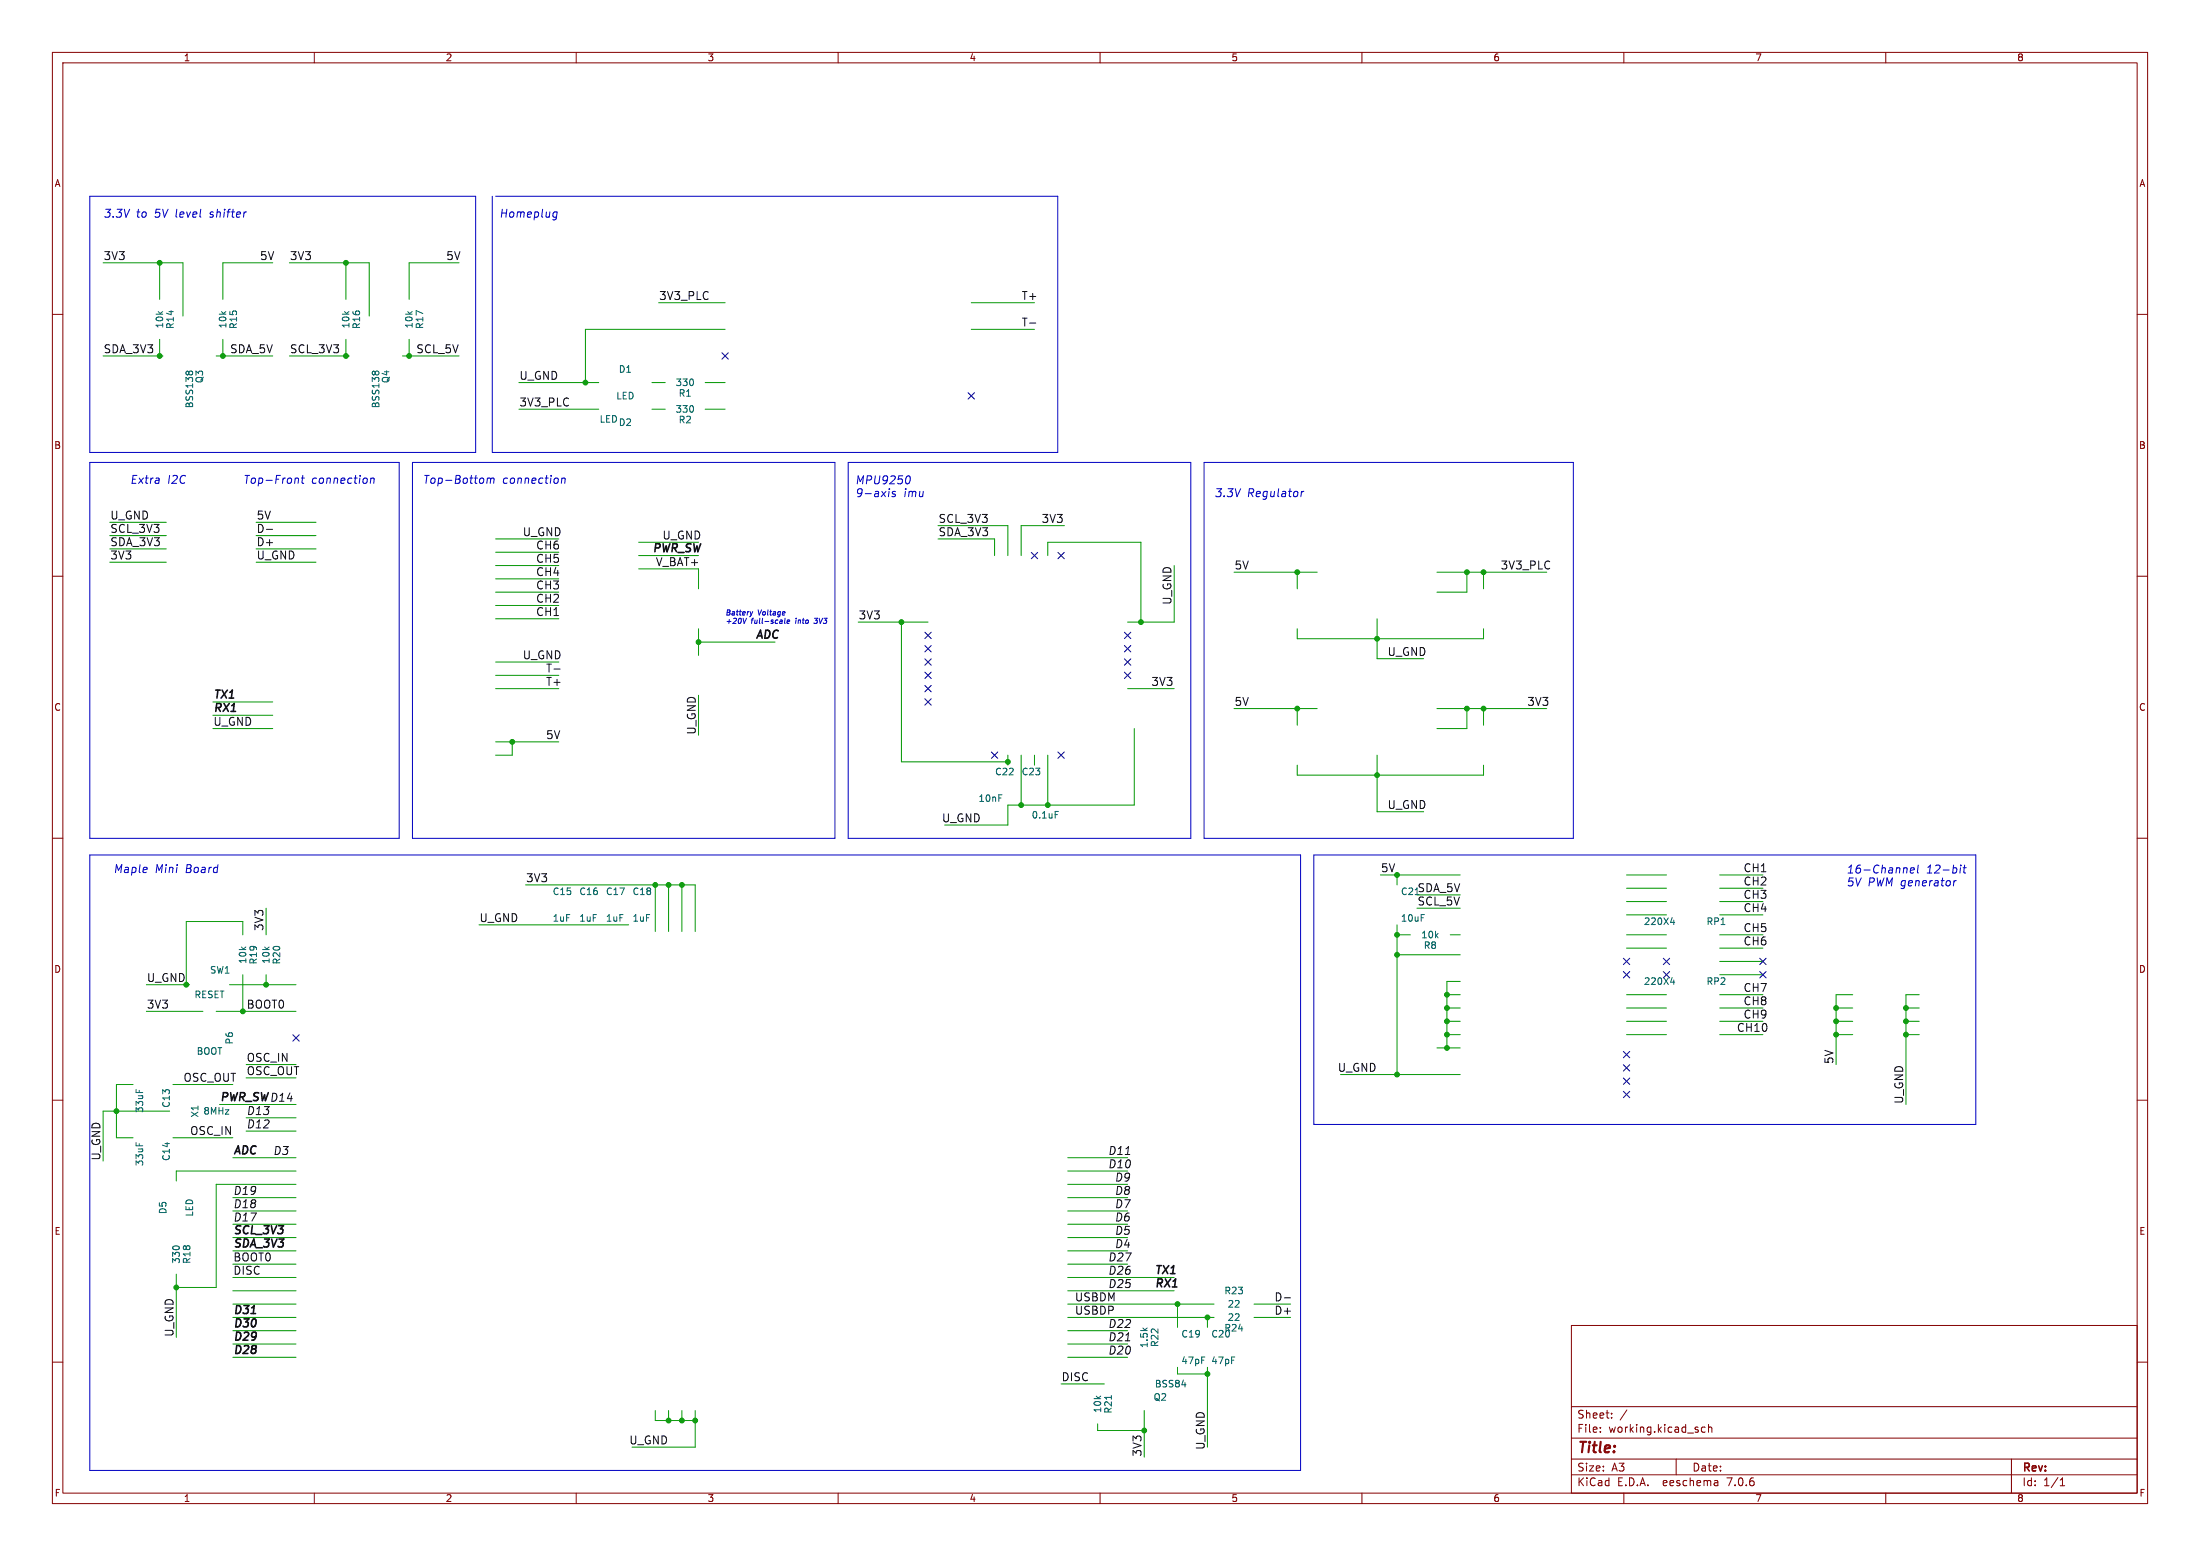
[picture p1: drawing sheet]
<svg xmlns="http://www.w3.org/2000/svg" width="420mm" height="297mm" viewBox="0 0 420 297" stroke-linecap="round" stroke-linejoin="round" font-family="sans-serif">
<g fill="none" stroke="#840000" stroke-width=".19">
<path d="M10 10h400v277h-400zM12 12h396v273h-396zM60 10v2M110 10v2M160 10v2M210 10v2M260 10v2M310 10v2M360 10v2M10 60h2M408 60h2M10 110h2"/>
<path d="M408 110h2M10 160h2M408 160h2M10 210h2M408 210h2M10 260h2M300 253h108v32h-108zM408 260h2M300 278.5h108M300 274.5h108M300 268.5h108M305.5 273.2v.2"/>
<path d="M305.5 272.5v.1M307.7 270.5v.2M307.7 269.8v.1M310.6 269.1l-1.3 1.9M320 278.5v3M325.5 272.5l-.4-.1-.3 .3 .1 .6h.6M326.2 272.5l.2-.1 .3 .1 .1 .9M326.2 271.9v1.5M384 278.5v6.5M60 285v2M110 285v2M160 285v2"/>
<path d="M210 285v2M260 285v2M300 281.5h108M310 285v2M327.9 282.7v.9M327.9 283.5l-.1 .1M327.9 282.9l-.1 .1M360 285v2M393.3 283.6h.9M393.3 282.5l.4-.4v1.5"/>
</g>
<path d="M196.6 61.7h1.1M50.9 101h1.1M105.8 127.7h1.1M245.2 247.7h1.2" fill="none" stroke="#0f0f0f" stroke-width=".19"/>
<g fill="none" stroke="#0000c2" stroke-width=".19">
<path d="M17.1 37.5h73.7v48.9h-73.7zM94 37.5v48.9h107.9v-48.9h-107.3M46.9 40.4h.1M105.7 41.4h.5M105.8 40.5h.5M106.4 40.4l-.2 1.3-.2 .2-.3 .1M17.1 88.3h59.1v71.7h-59.1zM56.6 91.2h.2l.2 .3-.1 .8M57.5 91.2h.6M57.8 90.7l-.2 1.3 .4 .3M70.8 91.4l.2-.2 .4 .1-.1 1M70.8 91.2l-.1 1.1"/>
<path d="M78.7 88.3h80.7v71.7h-80.7zM93 91.4l.5-.2 .2 .3M93.1 91.2l-.2 1.1M93.7 91.5a.38 .38 0 0 1 .6-.2l-.1 1M93.7 91.5l-.1 .8M107.3 91.4l.2-.2 .4 .1-.1 1M107.3 91.2l-.1 1.1M161.9 88.3h65.4v71.7h-65.4zM169.7 93.8l-.1 1M169.8 93.3v.1M171 93.9a.37 .37 0 0 0-.7 .2l.6 .4-.2 .3-.4-.1M173.3 90.8h.2a.99 .99 0 0 1 0 1.5"/>
<path d="M229.9 88.3h70.5v71.7h-70.5zM248.5 93.8l-.2 1M248.9 93.8l-.5 .3M142.5 118l-.4 1M143.7 116.7l-.3 .7M149.9 118l-.1 .9 .1 .1M150.3 118.7l.4-.1v-.2h-.4l-.1 .5 .2 .1h.3M155.4 118.9l.4 .1M155.5 118h.6M17.1 163.2h231.2v117.5h-231.2zM250.8 163.2h126.4v51.4h-126.4zM364.7 166.1l.7-.1v-.3h-.6l-.1 .7 .2 .2h.4"/>
<path d="M366.2 165.1l-.2 1.3 .2 .2M373 168.1l-.1 1M373.5 168.1l-.5 .3M374.3 165.6l-.2 1M374.3 165.1v.2M374.8 165.6h.6M375.1 165.1l-.2 1.3 .3 .2"/>
</g>
<g fill="none" stroke="#009600" stroke-width=".19">
<path d="M19.7 50.2h15.2v10.1M30.5 50.2v7M52.1 50.2h-9.6v7M55.2 50.2h15.3v10.1M66 50.2v7M87.6 50.2h-9.5v7M125.7 57.8h12.7M185.4 57.8h12.1M19.7 67.9h11.4M30.5 64.8v3.1M41.3 67.9h10.8M42.5 64.8v3.1"/>
<path d="M55.2 67.9h11.5M66 64.8v3.1M76.8 67.9h10.8M78.1 64.8v3.1M99.1 73h15.2M99.1 78.1h15.2M124.5 73h2.5M124.5 78.1h2.5M134.6 73h3.8M134.6 78.1h3.8M138.4 62.9h-26.6v10.1M185.4 62.9h12.1"/>
<path d="M21 99.7h10.7M48.9 99.7h11.4M21 107.3h10.7M21 102.2h10.7M21 104.8h10.7M48.9 107.3h11.4M48.9 102.2h11.4M48.9 104.8h11.4M94.6 113h12.1M94.6 102.9h12.1M94.6 105.4h12.1M94.6 108h12.1"/>
<path d="M94.6 115.6h12.1M94.6 110.5h12.1M94.6 118.1h12.1M121.9 108.6h11.4v3.8M121.9 106h11.4M121.9 103.5h11.4M163.8 118.7h13.4M172.1 118.7v26.7h20.3M179.1 100.3h13.3v5.7M179.1 102.9h10.8v3.1M200 106v-2.5h17.8v15.2M203.2 100.3h-8.3v5.7"/>
<path d="M224.2 108v10.7h-8.9M235.6 109.2h15.9M247.6 109.2v3.2M262.9 118.1v7.6h8.9M274.3 109.2h21M280 109.2v3.8h-5.7M283.2 109.2v3.2M40.6 139.1h11.5M40.6 136.5h11.5M40.6 134h11.5M94.6 126.4h12.1M94.6 131.4h12.1"/>
<path d="M94.6 128.9h12.1M133.3 120v5.1M133.3 132.7v7.6M133.3 122.6h14.7M215.3 131.4h8.9M216.5 139.1v14.6h-24.1v3.8h-12.1M235.6 135.3h15.9M247.6 120v1.9h35.6v-1.9M247.6 135.3v3.1M274.3 135.3h21M280 135.3v3.8h-5.7M283.2 135.3v3.1"/>
<path d="M94.6 141.6h12.1M97.8 141.6v2.5h-3.2M192.4 144.1v2M194.9 144.1v9.6M197.5 144.1v2M200 144.1v9.6M247.6 146.1v1.9h35.6v-1.9M262.9 144.1v10.8h8.9M46.4 178.4v-2.5h-10.8v12.1M50.8 173.4v5M91.4 176.5h28.6M100.3 168.9h32.4v8.9"/>
<path d="M125.1 168.9v8.9M127.6 168.9v8.9M130.2 168.9v8.9M266.7 178.4h2.5M266.7 176.5v28.6M270.5 170.8h8.3M270.5 173.4h8.3M276.9 178.4h1.9M278.8 167h-12.1v1.9M310.5 178.4h7.6M310.5 169.5h7.6M310.5 167h7.6"/>
<path d="M310.5 174.6h7.6M310.5 172.1h7.6M328.3 178.4h8.2M328.3 169.5h8.2M328.3 167h8.2M328.3 174.6h8.2M328.3 172.1h8.2M27.9 193h10.8M27.9 188h8.3M41.3 193h15.2M43.8 188h12.7M46.4 186.1v6.9"/>
<path d="M50.8 186.1v1.9M266.7 182.2h12.1M276.2 194.9h2.6M276.2 192.4h2.6M276.2 197.5h2.6M276.2 189.9h2.6M278.8 187.3h-2.6v12.7M310.5 194.9h7.6M310.5 192.4h7.6M310.5 197.5h7.6M310.5 189.9h7.6M310.5 181h7.6"/>
<path d="M328.3 194.9h8.2M328.3 192.4h8.2M328.3 197.5h8.2M328.3 189.9h8.2M328.3 181h8.2M328.3 186.1h8.2M328.3 183.5h8.2M350.5 194.9h3.2M350.5 192.4h3.2M350.5 197.5h3.2M353.7 189.9h-3.2v13.3M363.9 194.9h2.5"/>
<path d="M363.9 192.4h2.5M363.9 197.5h2.5M366.4 189.9h-2.5v20.9M25.4 207h-3.2v10.2h3.2M32.4 212.1h-12.7v9.5M33 217.2h11.4M33 207h11.4M41.9 210.8h14.6M47 213.4h9.5M47 215.9h9.5M47 203.2h9.5M47 205.7h9.5"/>
<path d="M255.9 205.1h22.9M274.3 200h4.5M44.4 236.2h12.1M44.4 233.7h12.1M44.4 231.1h12.1M44.4 228.6h12.1M44.4 238.8h12.1M44.4 221h12.1M56.5 226.1h-15.2v19.6h-7.6M56.5 223.5h-22.8v1.9M203.8 236.2h11.5M203.8 233.7h11.5"/>
<path d="M203.8 231.1h11.5M203.8 226.1h11.5M203.8 228.6h11.5M203.8 238.8h11.5M203.8 223.5h11.5M203.8 221h11.5M33.7 243.2v12.1M44.4 254h12.1M44.4 251.5h12.1M44.4 248.9h12.1M44.4 243.8h12.1M44.4 241.3h12.1"/>
<path d="M44.4 246.4h12.1M44.4 259.1h12.1M44.4 256.5h12.1M203.8 254h11.5M203.8 251.5h28M203.8 248.9h28M203.8 243.8h20.4M203.8 241.3h11.5M203.8 246.4h20.4M203.8 259.1h11.5M203.8 256.5h11.5M224.8 248.9v4.5"/>
<path d="M230.5 251.5v1.9M239.4 251.5h7M239.4 248.9h7M125.1 269.2v1.9h7.6M127.6 269.2v1.9M130.2 269.2v1.9M132.7 269.2v7h-12.1M202.6 264.2h8.2M209.5 271.8v1.2h8.9M218.4 269.2v8.9M224.8 261v1.3h5.7M230.5 261v15.2"/>
</g>
<g fill="none" stroke="#000084" stroke-width=".19">
<path d="M137.8 67.3l1.2 1.3M139 67.3l-1.2 1.3M184.8 75l1.2 1.2M186 75l-1.2 1.2M196.9 105.4l1.2 1.3M198.1 105.4l-1.2 1.3M202 105.4l1.2 1.3M203.2 105.4l-1.2 1.3M176.6 120.7l1.2 1.2M176.6 123.2l1.2 1.2M176.6 130.8l1.2 1.3M176.6 128.3l1.2 1.2"/>
<path d="M176.6 125.8l1.2 1.2M176.6 133.4l1.2 1.2M177.8 120.7l-1.2 1.2M177.8 123.2l-1.2 1.2M177.8 130.8l-1.2 1.3M177.8 128.3l-1.2 1.2M177.8 125.8l-1.2 1.2M177.8 133.4l-1.2 1.2M214.7 123.2l1.2 1.2M214.7 128.3l1.2 1.2M214.7 120.7l1.2 1.2M214.7 125.8l1.2 1.2"/>
<path d="M215.9 128.3l-1.2 1.2M215.9 120.7l-1.2 1.2M215.9 123.2l-1.2 1.2M215.9 125.8l-1.2 1.2M189.3 143.5l1.2 1.3M190.5 143.5l-1.2 1.3M202 143.5l1.2 1.3M203.2 143.5l-1.2 1.3M55.9 197.5l1.2 1.2M57.1 197.5l-1.2 1.2M309.9 185.4l1.2 1.3M309.9 182.9l1.2 1.2"/>
<path d="M311.1 185.4l-1.2 1.3M311.1 182.9l-1.2 1.2M317.5 182.9l1.2 1.2M317.5 185.4l1.2 1.3M318.7 182.9l-1.2 1.2M318.7 185.4l-1.2 1.3M335.9 185.4l1.3 1.3M335.9 182.9l1.3 1.2M337.2 185.4l-1.3 1.3M337.2 182.9l-1.3 1.2M309.9 208.3l1.2 1.2M309.9 203.2l1.2 1.2"/>
<path d="M309.9 200.7l1.2 1.2M309.9 205.8l1.2 1.2M311.1 208.3l-1.2 1.2M311.1 203.2l-1.2 1.2M311.1 200.7l-1.2 1.2M311.1 205.8l-1.2 1.2"/>
</g>
<path d="M35.5 71.1l.2-.3 .3 .3 .3-.3h.2l.3 .3M71.1 71.1l.2-.3 .3 .3 .3-.3h.2l.2 .3M201.4 154.9h.6M318.9 176.1h.8M319.5 175.6v.9M318.9 187.5h.8M319.5 187.1v.8M212.2 266.4v.7" fill="none" stroke="#006464" stroke-width=".19"/>
<g fill="#009600" stroke="#009600" stroke-width=".19">
<circle cx="350.5" cy="194.9" r=".46"/>
<circle cx="350.5" cy="197.5" r=".46"/>
<circle cx="363.9" cy="192.4" r=".46"/>
<circle cx="350.5" cy="192.4" r=".46"/>
<circle cx="363.9" cy="197.5" r=".46"/>
<circle cx="363.9" cy="194.9" r=".46"/>
<circle cx="217.8" cy="118.7" r=".46"/>
<circle cx="200" cy="153.7" r=".46"/>
<circle cx="194.9" cy="153.7" r=".46"/>
<circle cx="224.8" cy="248.9" r=".46"/>
<circle cx="230.5" cy="251.5" r=".46"/>
<circle cx="276.2" cy="194.9" r=".46"/>
<circle cx="276.2" cy="192.4" r=".46"/>
<circle cx="276.2" cy="197.5" r=".46"/>
<circle cx="276.2" cy="200" r=".46"/>
<circle cx="266.7" cy="182.2" r=".46"/>
<circle cx="266.7" cy="205.1" r=".46"/>
<circle cx="266.7" cy="178.4" r=".46"/>
<circle cx="247.6" cy="135.3" r=".46"/>
<circle cx="283.2" cy="109.2" r=".46"/>
<circle cx="280" cy="109.2" r=".46"/>
<circle cx="262.9" cy="121.9" r=".46"/>
<circle cx="247.6" cy="109.2" r=".46"/>
<circle cx="266.7" cy="167" r=".46"/>
<circle cx="276.2" cy="189.9" r=".46"/>
<circle cx="262.9" cy="148" r=".46"/>
<circle cx="283.2" cy="135.3" r=".46"/>
<circle cx="280" cy="135.3" r=".46"/>
<circle cx="35.6" cy="188" r=".46"/>
<circle cx="50.8" cy="188" r=".46"/>
<circle cx="46.4" cy="193" r=".46"/>
<circle cx="172.1" cy="118.7" r=".46"/>
<circle cx="192.4" cy="145.4" r=".46"/>
<circle cx="97.8" cy="141.6" r=".46"/>
<circle cx="30.5" cy="67.9" r=".46"/>
<circle cx="66" cy="50.2" r=".46"/>
<circle cx="30.5" cy="50.2" r=".46"/>
<circle cx="66" cy="67.9" r=".46"/>
<circle cx="42.5" cy="67.9" r=".46"/>
<circle cx="78.1" cy="67.9" r=".46"/>
<circle cx="111.8" cy="73" r=".46"/>
<circle cx="230.5" cy="262.3" r=".46"/>
<circle cx="133.3" cy="122.6" r=".46"/>
<circle cx="125.1" cy="168.9" r=".46"/>
<circle cx="127.6" cy="168.9" r=".46"/>
<circle cx="130.2" cy="168.9" r=".46"/>
<circle cx="33.7" cy="245.7" r=".46"/>
<circle cx="130.2" cy="271.1" r=".46"/>
<circle cx="132.7" cy="271.1" r=".46"/>
<circle cx="127.6" cy="271.1" r=".46"/>
<circle cx="22.2" cy="212.1" r=".46"/>
<circle cx="218.4" cy="273" r=".46"/>
</g>
<text font-size="2.8" fill="#840000" x="301" y="277.9">Title:</text>
<g font-size="2.1" fill="#0000c2">
<text x="19.7" y="41.7">3.3V</text>
<text x="25.9" y="41.7">to</text>
<text x="29.5" y="41.7">5V level</text>
<text x="40.3" y="41.7">shifter</text>
<text x="95.2" y="41.7">Homeplug</text>
<text x="24.8" y="92.5">Extra</text>
<text x="31.9" y="92.5">I2C</text>
<text x="46.4" y="92.5">Top-Front</text>
<text x="59.4" y="92.5">connection</text>
<text x="80.6" y="92.5">Top-Bottom</text>
<text x="95.8" y="92.5">connection</text>
<text x="163.2" y="92.5">MPU9250</text>
<text x="163.2" y="95">9-axis</text>
<text x="172.4" y="95">imu</text>
<text x="231.8" y="95">3.3V</text>
<text x="238" y="95">Regulator</text>
<text x="21.6" y="166.8">Maple</text>
<text x="29.5" y="166.8">Mini</text>
<text x="35.4" y="166.8">Board</text>
<text x="352.4" y="166.8">16-Channel</text>
<text x="367.7" y="166.8">12-bit</text>
<text x="352.4" y="169.3">5V PWM generator</text>
</g>
<g font-size="2.1" fill="#0f0f0f">
<text x="19.7" y="49.7">3V3</text>
<text x="49.5" y="49.7">5V</text>
<text x="55.2" y="49.7">3V3</text>
<text x="85.1" y="49.7">5V</text>
<text x="125.7" y="57.4">3V3_PLC</text>
<text x="194.9" y="57.4">T+</text>
<text x="194.9" y="62.4">T-</text>
<text x="19.7" y="67.5">SDA_3V3</text>
<text x="43.8" y="67.5">SDA_5V</text>
<text x="55.2" y="67.5">SCL_3V3</text>
<text x="79.4" y="67.5">SCL_5V</text>
<text x="99.1" y="72.6">U_GND</text>
<text x="99.1" y="77.7">3V3_PLC</text>
<text x="21" y="99.3">U_GND</text>
<text x="21" y="101.8">SCL_3V3</text>
<text x="48.9" y="99.3">5V</text>
<text x="48.9" y="101.8">D-</text>
<text x="179.1" y="99.9">SCL_3V3</text>
<text x="198.8" y="99.9">3V3</text>
<text x="21" y="106.9">3V3</text>
<text x="21" y="104.4">SDA_3V3</text>
<text x="48.9" y="106.9">U_GND</text>
<text x="48.9" y="104.4">D+</text>
<text x="99.7" y="102.5">U_GND</text>
<text x="102.2" y="105">CH6</text>
<text x="102.2" y="107.5">CH5</text>
<text x="124.5" y="105.5">PWR_SW</text>
<text x="126.4" y="103.1">U_GND</text>
<text x="179.1" y="102.5">SDA_3V3</text>
<text x="102.2" y="110.1">CH4</text>
<text x="102.2" y="112.6">CH3</text>
<text x="125.1" y="108.2">V_BAT+</text>
<text x="235.6" y="108.8">5V</text>
<text x="286.4" y="108.8">3V3_PLC</text>
<text x="102.2" y="115.2">CH2</text>
<text x="102.2" y="117.7">CH1</text>
<text x="163.8" y="118.3">3V3</text>
<text x="223.7" y="115.5" transform="rotate(-90 223.7 115.5)">U_GND</text>
<text x="99.7" y="125.9">U_GND</text>
<text x="144.1" y="122">ADC</text>
<text x="264.8" y="125.3">U_GND</text>
<text x="104.1" y="131">T+</text>
<text x="104.1" y="128.5">T-</text>
<text x="219.7" y="131">3V3</text>
<text x="40.6" y="133.5">TX1</text>
<text x="40.6" y="136">RX1</text>
<text x="235.6" y="134.8">5V</text>
<text x="291.5" y="134.8">3V3</text>
<text x="40.6" y="138.6">U_GND</text>
<text x="104.1" y="141.2">5V</text>
<text x="132.9" y="140.3" transform="rotate(-90 132.9 140.3)">U_GND</text>
<text x="264.8" y="154.5">U_GND</text>
<text x="179.8" y="157.1">U_GND</text>
<text x="332.7" y="166.6">CH1</text>
<text x="100.3" y="168.5">3V3</text>
<text x="270.5" y="170.4">SDA_5V</text>
<text x="332.7" y="171.7">CH3</text>
<text x="332.7" y="169.1">CH2</text>
<text x="50.4" y="177.8" transform="rotate(-90 50.4 177.8)">3V3</text>
<text x="91.4" y="176.1">U_GND</text>
<text x="332.7" y="174.2">CH4</text>
<text x="332.7" y="178">CH5</text>
<text x="332.7" y="180.6">CH6</text>
<text x="27.9" y="187.5">U_GND</text>
<text x="332.7" y="189.4">CH7</text>
<text x="332.7" y="192">CH8</text>
<text x="27.9" y="192.6">3V3</text>
<text x="47" y="192.6">BOOT0</text>
<text x="331.5" y="197.1">CH10</text>
<text x="332.7" y="194.5">CH9</text>
<text x="47" y="202.8">OSC_IN</text>
<text x="350.1" y="203.2" transform="rotate(-90 350.1 203.2)">5V</text>
<text x="34.9" y="206.6">OSC_OUT</text>
<text x="47" y="205.3">OSC_OUT</text>
<text x="255.3" y="204.7">U_GND</text>
<text x="41.9" y="210.3">PWR_SWD14</text>
<text x="47" y="215.5">D12</text>
<text x="47" y="212.9">D13</text>
<text x="363.4" y="210.8" transform="rotate(-90 363.4 210.8)">U_GND</text>
<text x="19.3" y="221.6" transform="rotate(-90 19.3 221.6)">U_GND</text>
<text x="36.2" y="216.8">OSC_IN</text>
<text x="44.4" y="220.4">ADC</text>
<text x="52.1" y="220.6">D3</text>
<text x="211.5" y="220.6">D11</text>
<text x="211.5" y="223.1">D10</text>
<text x="212.7" y="225.6">D9</text>
<text x="44.4" y="233.3">D17</text>
<text x="44.4" y="228.2">D19</text>
<text x="44.4" y="230.7">D18</text>
<text x="212.7" y="233.3">D6</text>
<text x="212.7" y="228.2">D8</text>
<text x="212.7" y="230.7">D7</text>
<text x="44.4" y="235.7">SCL_3V3</text>
<text x="44.4" y="238.2">SDA_3V3</text>
<text x="212.7" y="238.3">D4</text>
<text x="212.7" y="235.8">D5</text>
<text x="44.4" y="240.9">BOOT0</text>
<text x="44.4" y="243.4">DISC</text>
<text x="211.5" y="246">D25</text>
<text x="211.5" y="243.4">D26</text>
<text x="211.5" y="240.9">D27</text>
<text x="220.3" y="243.3">TX1</text>
<text x="220.3" y="245.8">RX1</text>
<text x="44.4" y="250.9">D31</text>
<text x="205.1" y="248.5">USBDM</text>
<text x="205.1" y="251">USBDP</text>
<text x="243.2" y="248.5">D-</text>
<text x="243.2" y="251">D+</text>
<text x="33.2" y="255.3" transform="rotate(-90 33.2 255.3)">U_GND</text>
<text x="44.4" y="256">D29</text>
<text x="44.4" y="253.5">D30</text>
<text x="211.5" y="256.1">D21</text>
<text x="211.5" y="253.6">D22</text>
<text x="44.4" y="258.5">D28</text>
<text x="202.6" y="263.7">DISC</text>
<text x="211.5" y="258.7">D20</text>
<text x="120.1" y="275.8">U_GND</text>
<text x="218" y="278.1" transform="rotate(-90 218 278.1)">3V3</text>
<text x="230.1" y="276.8" transform="rotate(-90 230.1 276.8)">U_GND</text>
</g>
<text font-size="2.1" fill="#009600" x="263.5" y="166.6">5V</text>
<text font-size="2.1" fill="#006464" x="270.5" y="172.9">SCL_5V</text>
<g font-size="2.1" fill="#840000">
<text x="301" y="273.7">File:</text>
<text x="301" y="271">Sheet:</text>
<text x="307.1" y="273.7">working.kicad_sch</text>
<text x="301" y="281.1">Size:</text>
<text x="307.6" y="281.1">A3</text>
<text x="323" y="281.1">Date:</text>
<text x="386" y="281.3">Rev:</text>
<text x="301" y="283.9">KiCad</text>
<text x="308.7" y="283.9">E.D.A.</text>
<text x="317.6" y="283.9">eeschema</text>
<text x="330" y="283.9">7.0.6</text>
<text x="386" y="283.9">Id:</text>
<text x="390.1" y="283.9">1/1</text>
</g>
<g font-size="1.8" fill="#840000">
<text x="35" y="11.9">1</text>
<text x="85" y="11.9">2</text>
<text x="135" y="11.9">3</text>
<text x="185" y="11.9">4</text>
<text x="235" y="11.9">5</text>
<text x="285" y="11.9">6</text>
<text x="335" y="11.9">7</text>
<text x="385" y="11.9">8</text>
<text x="10.3" y="35.9">A</text>
<text x="408.3" y="35.9">A</text>
<text x="10.3" y="85.9">B</text>
<text x="408.2" y="85.9">B</text>
<text x="10.3" y="135.9">C</text>
<text x="408.2" y="135.9">C</text>
<text x="10.3" y="185.9">D</text>
<text x="408.2" y="185.9">D</text>
<text x="10.3" y="235.9">E</text>
<text x="408.3" y="235.9">E</text>
<text x="10.3" y="285.9">F</text>
<text x="35" y="286.9">1</text>
<text x="85" y="286.9">2</text>
<text x="135" y="286.9">3</text>
<text x="185" y="286.9">4</text>
<text x="235" y="286.9">5</text>
<text x="285" y="286.9">6</text>
<text x="335" y="286.9">7</text>
<text x="385" y="286.9">8</text>
<text x="408.3" y="285.9">F</text>
</g>
<g font-size="1.8" fill="#006464">
<text x="31.3" y="62.8" transform="rotate(-90 31.3 62.8)">10k</text>
<text x="33.4" y="62.9" transform="rotate(-90 33.4 62.9)">R14</text>
<text x="43.4" y="62.8" transform="rotate(-90 43.4 62.8)">10k</text>
<text x="45.4" y="62.9" transform="rotate(-90 45.4 62.9)">R15</text>
<text x="66.9" y="62.8" transform="rotate(-90 66.9 62.8)">10k</text>
<text x="68.9" y="62.9" transform="rotate(-90 68.9 62.9)">R16</text>
<text x="79" y="62.8" transform="rotate(-90 79 62.8)">10k</text>
<text x="81" y="62.9" transform="rotate(-90 81 62.9)">R17</text>
<text x="118" y="71.3">D1</text>
<text x="39" y="73.2" transform="rotate(-90 39 73.2)">Q3</text>
<text x="74.5" y="73.2" transform="rotate(-90 74.5 73.2)">Q4</text>
<text x="117.6" y="76.4">LED</text>
<text x="128.9" y="73.9">330</text>
<text x="129.5" y="75.9">R1</text>
<text x="37.1" y="78" transform="rotate(-90 37.1 78)">BSS138</text>
<text x="72.6" y="78" transform="rotate(-90 72.6 78)">BSS138</text>
<text x="114.4" y="80.9">LED</text>
<text x="118" y="81.5">D2</text>
<text x="128.9" y="79">330</text>
<text x="129.5" y="81">R2</text>
<text x="189.9" y="148.2">C22</text>
<text x="195" y="148.2">C23</text>
<text x="186.7" y="153.3">10nF</text>
<text x="196.9" y="156.4">0.1uF</text>
<text x="105.4" y="171">C15</text>
<text x="110.5" y="171">C16</text>
<text x="115.6" y="171">C17</text>
<text x="120.7" y="171">C18</text>
<text x="267.3" y="171">C21</text>
<text x="105.4" y="176.1">1uF</text>
<text x="110.5" y="176.1">1uF</text>
<text x="115.6" y="176.1">1uF</text>
<text x="120.7" y="176.1">1uF</text>
<text x="267.3" y="176.1">10uF</text>
<text x="271.2" y="179.3">10k</text>
<text x="313.7" y="176.8">220X4</text>
<text x="325.7" y="176.8">RP1</text>
<text x="47.2" y="184.1" transform="rotate(-90 47.2 184.1)">10k</text>
<text x="49.3" y="184.2" transform="rotate(-90 49.3 184.2)">R19</text>
<text x="51.7" y="184.1" transform="rotate(-90 51.7 184.1)">10k</text>
<text x="53.7" y="184.2" transform="rotate(-90 53.7 184.2)">R20</text>
<text x="271.7" y="181.3">R8</text>
<text x="37" y="190.7">RESET</text>
<text x="40" y="186">SW1</text>
<text x="313.7" y="188.2">220X4</text>
<text x="325.7" y="188.2">RP2</text>
<text x="37.5" y="201.5">BOOT</text>
<text x="44.7" y="199.5" transform="rotate(-90 44.7 199.5)">P6</text>
<text x="27.5" y="212.5" transform="rotate(-90 27.5 212.5)">33uF</text>
<text x="32.6" y="211.5" transform="rotate(-90 32.6 211.5)">C13</text>
<text x="38.1" y="213.4" transform="rotate(-90 38.1 213.4)">X1</text>
<text x="38.7" y="213">8MHz</text>
<text x="32.6" y="221.7" transform="rotate(-90 32.6 221.7)">C14</text>
<text x="27.5" y="222.7" transform="rotate(-90 27.5 222.7)">33uF</text>
<text x="32" y="231.8" transform="rotate(-90 32 231.8)">D5</text>
<text x="37.1" y="232.3" transform="rotate(-90 37.1 232.3)">LED</text>
<text x="34.5" y="241.3" transform="rotate(-90 34.5 241.3)">330</text>
<text x="36.6" y="241.3" transform="rotate(-90 36.6 241.3)">R18</text>
<text x="233.6" y="247.2">R23</text>
<text x="234.3" y="249.8">22</text>
<text x="219.3" y="257.4" transform="rotate(-90 219.3 257.4)">1.5k</text>
<text x="221.3" y="257.2" transform="rotate(-90 221.3 257.2)">R22</text>
<text x="225.4" y="255.5">C19</text>
<text x="231.1" y="255.5">C20</text>
<text x="233.6" y="254.4">R24</text>
<text x="234.3" y="252.3">22</text>
<text x="225.4" y="260.6">47pF</text>
<text x="231.1" y="260.6">47pF</text>
<text x="210.4" y="269.8" transform="rotate(-90 210.4 269.8)">10k</text>
<text x="212.4" y="269.9" transform="rotate(-90 212.4 269.9)">R21</text>
<text x="220.1" y="267.6">Q2</text>
<text x="220.4" y="265">BSS84</text>
</g>
<g font-size="1.4" fill="#0000c2">
<text x="138.4" y="117.5">Battery</text>
<text x="138.4" y="119.1">+20V</text>
<text x="143.4" y="119.1">full-scale</text>
<text x="144.7" y="117.5">Voltage</text>
<text x="152.1" y="119.1">into</text>
<text x="155.9" y="119.1">3V3</text>
</g>
</svg>
